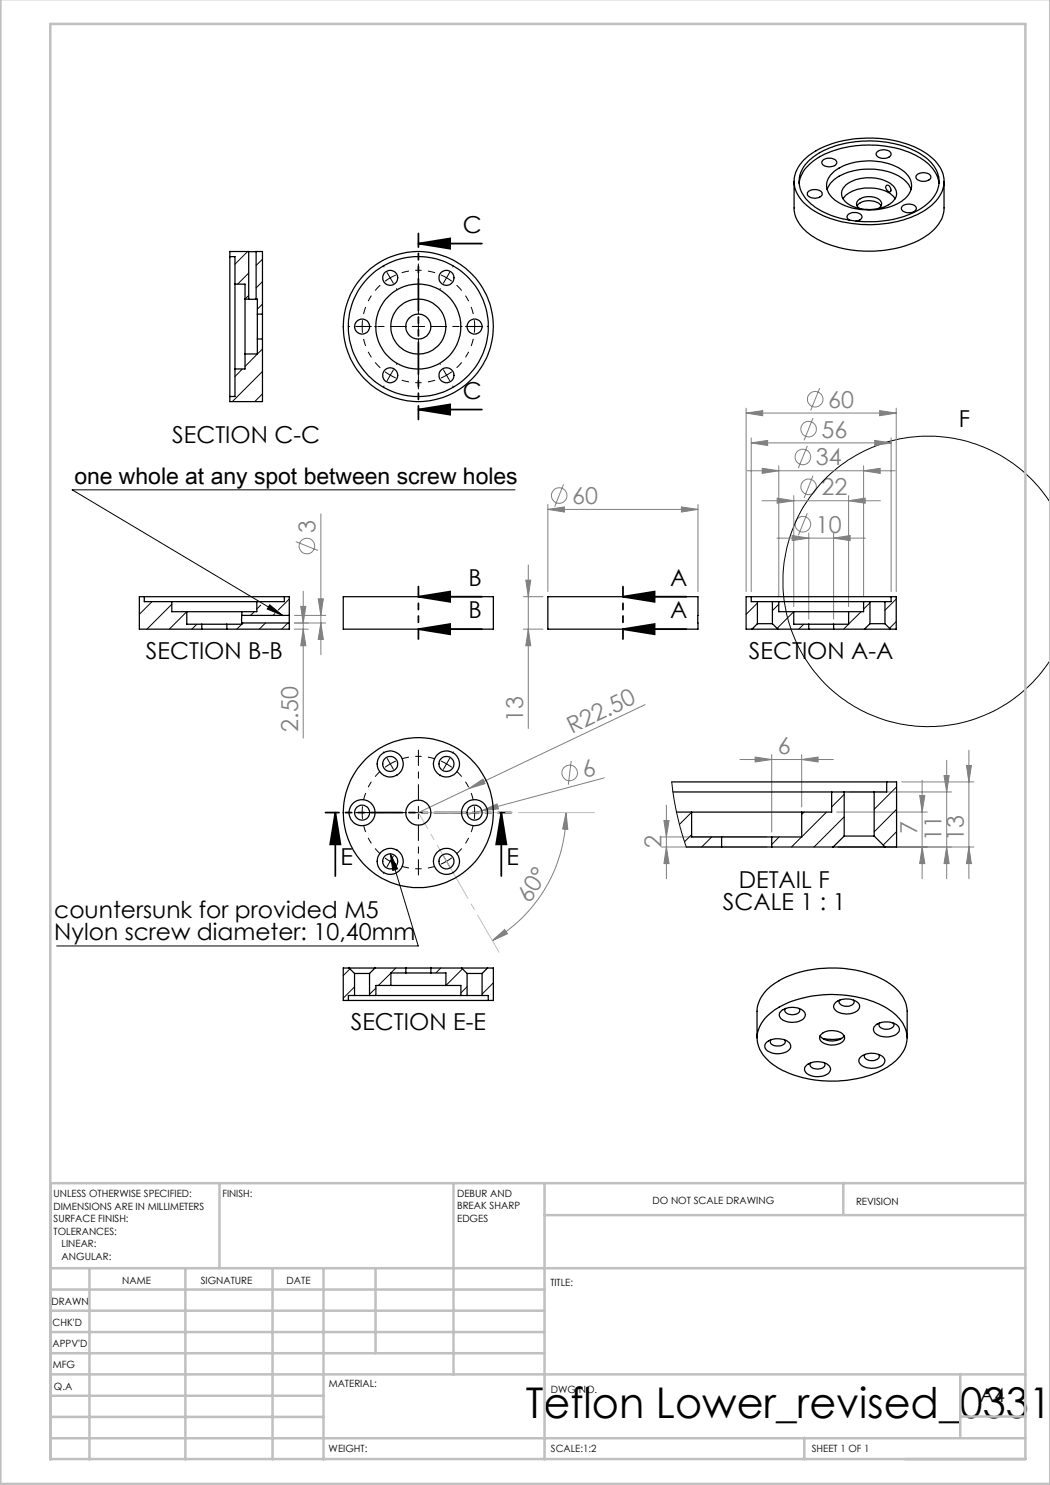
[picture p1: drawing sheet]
<svg xmlns="http://www.w3.org/2000/svg" width="210mm" height="297mm" viewBox="0 0 210 297" stroke-linecap="round" stroke-linejoin="round" font-family="sans-serif">
<g fill="none" stroke="#808080" stroke-width=".2">
<path d="M163.9 77.6l-1.8 4.5M112.7 96.9l-1.8 4.4M149.2 82.6l3.3-.5v1zM149.2 81.6v36.7M149.2 82.6h30M149.4 94.2h29.7M150.2 88.6l3.3-.5v1zM150.2 87.6v30.7M150.2 88.6h28M152.4 93.7l3.4 .5-3.4 .5zM155.4 99.6l3.3 .6-3.3 .4zM155.8 93.2v26.1"/>
<path d="M158.7 99.1v22.2M161.5 89.2l-1.8 4.4M162.6 83.6l-1.8 4.4M162.6 95.1l-1.8 4.5M169.7 99.1v22.2M172.7 94.2l3.3-.5v1zM172.7 93.2v26.1M174.9 88.1l3.3 .5-3.3 .5zM175.9 82.1l3.3 .5-3.3 .5zM178.2 87.6v30.7M179.2 81.6v36.7M59.2 108.3l4.4 1.8"/>
<path d="M60.6 118.2v29.4M63.6 119.8h1.1l-.5 3.3zM64.2 102.8v28.1M104.7 119.3h3.9M105.2 116h1l-.5 3.3zM105.7 113v32.7M109.6 101.9l3.3-.5v1zM109.6 100.9v17.4M109.6 101.9h30M136.3 101.4l3.3 .5-3.3 .5zM139.6 100.9v17.4M152.4 100.2h23.7"/>
<path d="M155.4 107.6h17.7M158.4 107.1l3.3 .5-3.3 .5zM161.5 102.6l-1.8 4.5M161.7 106.6v17.2M166.7 107.6l3.3-.5v1zM166.7 106.6v17.2M169.7 100.2l3.3-.6v1zM58.9 125.8h2.8M58.9 124.6h6.3M58.9 123.1h6.3M60.1 121.3h1.1l-.6 3.3zM60.6 125.8l.6 3.3h-1.1z"/>
<path d="M64.2 124.6l.5 3.3h-1.1zM104.7 125.8h3.9M105.7 125.8l.5 3.3h-1zM93.8 157.7l2.8-1.9 .4 .9zM114.2 152.2l-.5 4.7M120.9 155.6l-24.5 6.5M129 140.9l-45.3 21.6M148 151.9h18.7M151 151.4l3.3 .5-3.3 .5zM154.3 150.9v15.5M160.3 151.9l3.3-.5v1zM160.3 150.9v10.5"/>
<path d="M169.8 158.4h20.5M180.3 156.4h14.5M183.9 159.1h1.1l-.6 3.3zM184.4 156.1v19.7M188.8 155.1h1l-.5 3.3zM189.3 152v23.8M193.3 153.1h1l-.5 3.3zM193.8 150v25.8M96.4 162.1l3-1.3 .3 1zM96.4 162.1l-2.9 .8M113.2 162.5l.4 3.4-1.1-.1zM113.2 162.5a29.6 29.6 0 0 1-14.7 25.6"/>
<path d="M132.3 169.4h21M132.3 167.4h21M132.8 164.1h1l-.5 3.3zM133.3 169.4l.5 3.3h-1zM133.3 161v14.8M167.3 162.4h18.2M184.4 169.4l.6 3.3h-1.1zM189.3 169.4l.5 3.3h-1zM193.8 169.4l.5 3.3h-1zM194.8 169.4h-27.2M98.5 188.1l2.4-2.2 .6 .9z"/>
<circle cx="163.1" cy="79.9" r="1.55"/>
<circle cx="111.8" cy="99.1" r="1.56"/>
<circle cx="160.6" cy="91.4" r="1.55"/>
<circle cx="161.7" cy="85.8" r="1.55"/>
<circle cx="161.7" cy="97.4" r="1.55"/>
<circle cx="61.4" cy="109.2" r="1.55"/>
<circle cx="160.6" cy="104.8" r="1.55"/>
<circle cx="113.9" cy="154.6" r="1.55"/>
</g>
<g fill="none" stroke="#000" stroke-width=".2" stroke-dasharray="15.2 1.3 1.3 1.3" stroke-linecap="butt">
<path d="M89.3 55.6l-1.1-.6M89.3 55.6l1.1 .6M72.4 65.3l.1 1.2M72.4 65.3l.1-1.3M78.1 75l1.1 .6M78.1 75l-1.1-.6M89.3 75l1.1-.6M89.3 75l-1.1 .6M94.9 65.3v-1.3M94.9 65.3v1.2M78.1 152.8l-1.1 .7M78.1 152.8l1.1-.6"/>
<path d="M89.3 152.8l-1.1-.6M89.3 152.8l1.1 .7M72.4 162.5l.1 1.3M72.4 162.5l.1-1.2M89.3 172.3l1.1-.7M89.3 172.3l-1.1 .5M94.9 162.5v-1.2M94.9 162.5v1.3"/>
</g>
<path d="M76 57a11.2 11.2 0 0 0-3.3 5.8M87 54.6a11.3 11.3 0 0 0-6.7 0M72.7 67.8a11.3 11.3 0 0 0 3.3 5.8M80.3 76a11.3 11.3 0 0 0 6.7 0M91.3 73.6a11.2 11.2 0 0 0 3.4-5.8M94.7 62.8a11.3 11.3 0 0 0-3.4-5.8M76 154.3a11.2 11.2 0 0 0-3.3 5.7M87 151.8a11.3 11.3 0 0 0-6.7 0M72.7 165a11.3 11.3 0 0 0 3.3 5.8M80.3 173.3a11.3 11.3 0 0 0 6.7 0M91.3 170.8a11.2 11.2 0 0 0 3.4-5.8M94.7 160a11.3 11.3 0 0 0-3.4-5.8" fill="none" stroke="#000" stroke-width=".2" stroke-dasharray="15.2 1.3 1.3 1.3" stroke-dashoffset="13.8" stroke-linecap="butt"/>
<g fill="none" stroke="#000" stroke-width=".2">
<path d="M77.4 54.5l.6 1.1M78 55.6l-1 .7M78 55.6l.7 1.1M79.2 55l-1.2 .6M103 98h-88.6l42.1 25.1M210.1 100.5a29 29 0 0 0-43.5-6.2 29 29 0 0 0 0 43.9 29 29 0 0 0 43.5-6.2M53.9 121l2.6 2.1-3.1-1.3zM77 171.6l1 .7M78 172.3l1.2 .5M78 172.3l-.6 1.1M78.1 170.8l1.4 3-.9 .3zM78.1 170.8l5.5 18.4h-72.3"/>
<path d="M78.7 171.2l-.7 1.1"/>
</g>
<g fill="none" stroke="#000" stroke-width=".35">
<path d="M83.7 48.7l6.3-1v2zM83.7 48.7h12.7M83.7 81.9l6.3-1v2zM83.7 81.9h12.7M83.7 119.3l6.3-1v2.1zM83.7 119.3h12.7M124.6 119.3l6.3-1v2.1zM124.6 119.3h12.7M83.7 125.8l6.3-1v2.1zM83.7 125.8h12.7M124.6 125.8l6.3-1v2.1zM124.6 125.8h12.7"/>
<path d="M67.1 162.5l1 6.4h-2.1zM67.1 162.5v12.7M100.3 162.5l1 6.4h-2.1zM100.3 162.5v12.7"/>
</g>
<g fill="none" stroke="#000" stroke-width=".2" stroke-dasharray="15.2 1.3 1.3 1.3">
<path d="M76.8 53.4l-.1-.2M79.3 57.7l.1 .2M88.1 57.7l-.2 .2M89.3 55.6l.6-1.1M89.3 55.6l-.6 1M90.6 53.4l.1-.2M69.9 65.3h-.2M72.4 65.3h-1.2M72.4 65.3h1.3M74.9 65.3h.3M76.8 77.2l-.1 .2M78.1 75l-.7 1.1"/>
<path d="M78.1 75l.6-1M79.3 72.9l.1-.2M83.7 65.3v-1.3M83.7 65.3h-1.3M83.7 65.3v1.2M83.7 65.3h1.2M88.1 72.9l-.2-.2M89.3 75l.6 1.1M89.3 75l-.6-1M90.6 77.2l.1 .2M92.4 65.3h-.2M94.9 65.3h1.3"/>
<path d="M94.9 65.3h-1.2M97.4 65.3h.3M76.8 150.6l-.1-.2M78.1 152.8l-.7-1.1M78.1 152.8l.6 1.1M79.3 154.9l.1 .3M88.1 154.9l-.2 .3M89.3 152.8l.6-1.1M89.3 152.8l-.6 1.1M90.6 150.6l.1-.2M69.9 162.5h-.2M72.4 162.5h-1.2"/>
<path d="M72.4 162.5h1.3M74.9 162.5h.3M76.8 174.4l-.1 .2M79.3 170.1l.1-.2M83.7 162.5v-1.2M83.7 162.5h-1.3M83.7 162.5v1.3M83.7 162.5h1.2M88.1 170.1l-.2-.2M89.3 172.3l.6 1M89.3 172.3l-.6-1.1M90.6 174.4l.1 .2"/>
<path d="M92.4 162.5h-.2M94.9 162.5h1.3M94.9 162.5h-1.2M97.4 162.5h.3"/>
</g>
<path d="M81.2 65.3h-10M83.7 62.8v-10M83.7 67.8v10M86.2 65.3h10M81.2 162.5h-10M83.7 160v-10M83.7 165v10M86.2 162.5h10" fill="none" stroke="#000" stroke-width=".2" stroke-dasharray="15.2 1.3 1.3 1.3" stroke-dashoffset="12.1"/>
<path d="M83.7 117.3v10.5M124.6 117.3v10.5" fill="none" stroke="#000" stroke-width=".35" stroke-dasharray="6.3 1.3 1.3 1.3 1.3 1.3" stroke-dashoffset="4.3"/>
<path d="M83.7 46.7v37.2M102.3 162.5h-37.2" fill="none" stroke="#000" stroke-width=".35" stroke-dasharray="6.3 1.3 1.3 1.3 1.3 1.3" stroke-dashoffset="3.6"/>
<path d="M83.7 162.5l5.6 9.8" fill="none" stroke="#c0c0c0" stroke-width=".2" stroke-dasharray="15.2 1.3 1.3 1.3" stroke-dashoffset="11.5"/>
<path d="M89.3 172.3l10.5 18.1" fill="none" stroke="#c0c0c0" stroke-width=".2" stroke-dasharray="15.2 1.3 1.3 1.3" stroke-dashoffset="6.6"/>
<path d="M83.7 162.5h36.1" fill="none" stroke="#c0c0c0" stroke-width=".2" stroke-dasharray="15.2 1.3 1.3 1.3" stroke-dashoffset="-.9"/>
<g fill="none" stroke="#c0c0c0" stroke-width=".5">
<path d="M.1 -.1v296.9h209.9v-296.9M10.1 4.8h195v287h-195zM43.9 236.6v17M90.7 236.6v38.3M108.9 236.6v55.3M168.7 236.6v6.3M205.1 236.6h-195v55.3M10.1 253.6h195M10.1 257.9h98.8M17.9 253.6v38.3M37.1 253.6v38.3M54.5 253.6v38.3"/>
<path d="M64.7 253.6v38.3M75.1 253.6v17M108.9 243h96.2M10.1 270.6h98.8M10.1 266.4h98.8M10.1 262.1h98.8M10.1 279.1h54.6M10.1 274.9h195M192.1 274.8v12.7M10.1 287.7h195M10.1 283.4h54.6M160.9 287.5v4.3"/>
<path d="M192.1 283.3h13"/>
</g>
<g fill="#000">
<path d="M83.7 48.7l6.3-1v2zM83.7 81.9l6.3-1v2z"/>
<path d="M83.7 119.3l6.3-1v2.1zM83.7 125.8l6.3-1v2.1z"/>
<path d="M124.6 119.3l6.3-1v2.1zM124.6 125.8l6.3-1v2.1z"/>
<path d="M78.1 170.8l1.4 3-.9 .3zM53.9 121l2.6 2.1-3.1-1.3z"/>
<path d="M100.3 162.5l1 6.4h-2.1zM67.1 162.5l1 6.4h-2.1z"/>
</g>
<g fill="#808080">
<path d="M96.4 162.1l3-1.3 .3 1z"/>
<path d="M93.8 157.7l2.8-1.9 .4 .9z"/>
<path d="M98.5 188.1l2.4-2.2 .6 .9zM113.2 162.5l.4 3.4-1.1-.1z"/>
<path d="M136.3 101.4l3.3 .5-3.3 .5zM109.6 101.9l3.3-.5v1z"/>
<path d="M150.2 88.6l3.3-.5v1zM174.9 88.1l3.3 .5-3.3 .5zM152.4 93.7l3.4 .5-3.4 .5zM172.7 94.2l3.3-.5v1zM155.4 99.6l3.3 .6-3.3 .4zM169.7 100.2l3.3-.6v1zM158.4 107.1l3.3 .5-3.3 .5zM166.7 107.6l3.3-.5v1z"/>
<path d="M149.2 82.6l3.3-.5v1zM175.9 82.1l3.3 .5-3.3 .5z"/>
<path d="M151 151.4l3.3 .5-3.3 .5zM160.3 151.9l3.3-.5v1z"/>
<path d="M193.8 169.4l.5 3.3h-1zM193.3 153.1h1l-.5 3.3z"/>
<path d="M60.6 125.8l.6 3.3h-1.1zM60.1 121.3h1.1l-.6 3.3zM133.3 169.4l.5 3.3h-1zM132.8 164.1h1l-.5 3.3zM184.4 169.4l.6 3.3h-1.1zM183.9 159.1h1.1l-.6 3.3zM189.3 169.4l.5 3.3h-1zM188.8 155.1h1l-.5 3.3z"/>
<path d="M105.2 116h1l-.5 3.3zM105.7 125.8l.5 3.3h-1zM63.6 119.8h1.1l-.5 3.3zM64.2 124.6l.5 3.3h-1.1z"/>
</g>
<g fill="none" stroke="#000" stroke-width=".25">
<path d="M158.8 36.3v5.3a7.3 7.3 0 0 0 4.2 6 23.2 23.2 0 0 0 21.9-.2 7.2 7.2 0 0 0 3.9-5.8v-5.3M159.8 36.7a6.7 6.7 0 0 1 3.7-5.1 21.6 21.6 0 0 1 20.5 0 7 7 0 0 1 3.8 5.1M160.8 32a18.9 18.9 0 0 1 13.2-4.4 18.7 18.7 0 0 1 13 4.5 5.7 5.7 0 0 1-.5 8.8 19.5 19.5 0 0 1-13.5 4 18.3 18.3 0 0 1-12.4-4.5 5.7 5.7 0 0 1 .2-8.4zM161.6 38.3a2.06 2.06 0 0 1 2.8 .3 1.13 1.13 0 0 1-1.3 1 1.29 1.29 0 0 1-1.6-1zM161.9 32a17.9 17.9 0 0 1 11.8-3.8 17.8 17.8 0 0 1 12.2 4 5.4 5.4 0 0 1-.4 8.5 18.5 18.5 0 0 1-12.6 3.6 17.4 17.4 0 0 1-11-3.8 5.3 5.3 0 0 1 0-8.5zM164.5 32.1a1.85 1.85 0 0 1 2.9 .4 1.72 1.72 0 0 1-2.6 .6 .64 .64 0 0 1-.3-1zM165.4 37.9a5.9 5.9 0 0 1 4-3.4 12.9 12.9 0 0 1 11.5 1.5 4 4 0 0 1 1.3 1.9M166.1 35a10.6 10.6 0 0 1 8.5-2.8 9.4 9.4 0 0 1 7.2 3.2 3.3 3.3 0 0 1-1.2 4.6 12.8 12.8 0 0 1-12.7 .6 3.9 3.9 0 0 1-2.5-4.2zM168.6 39.8a6.2 6.2 0 0 1 5.7-2.2 5.7 5.7 0 0 1 4.7 2.2M169.2 37a8.1 8.1 0 0 1 9.4 .1 2.14 2.14 0 0 1-.4 3.5 8 8 0 0 1-9.1-.3 2.13 2.13 0 0 1 .1-3.3zM175.4 30.4a2.01 2.01 0 0 1 2.8 .2 1.07 1.07 0 0 1-1.4 1.1 1.2 1.2 0 0 1-1.5-1.1zM177.2 37.1a.78 .78 0 0 1 .9 .3 .78 .78 0 0 1 .1 .8 .73 .73 0 0 1-.9-.1 .73 .73 0 0 1-.1-.8z"/>
<path d="M183.4 35a1.97 1.97 0 0 1 2.8 .2 1.09 1.09 0 0 1-1.4 1.1h-.4a1.04 1.04 0 0 1-1.2-1.1zM46 51.3v28M46 51.3h1v5.5M47 56.8v17M47 56.8h2v3M49 59.8v11M49 59.8h.7M49.7 59.8h1.5M49.7 50.3h1.5M49.7 50.3v9.5M49.7 50.3h-3.7v1M51.2 59.8h.3v3"/>
<path d="M51.2 50.3v9.5M51.2 50.3h1.3v12.5M170 44.1a.73 .73 0 0 1-.6-.9 .73 .73 0 0 1 .8-.6l.4-.1a1.51 1.51 0 0 1 1.8 .9 1.16 1.16 0 0 1-1.2 .8M171.4 41.2a3.3 3.3 0 0 1 4.8 0M171.9 41.7a1.08 1.08 0 0 1-.6-1.2 1.08 1.08 0 0 1 1-.9 3.4 3.4 0 0 1 3.9 .8 1 1 0 0 1-.5 1.3M180.4 41.3a2.01 2.01 0 0 1 2.8 .2 1.07 1.07 0 0 1-1.3 1 1.2 1.2 0 0 1-1.6-1zM47 73.8v5.5h-1M49 70.8v3h-2M51.5 62.8v5M51.5 67.8v3h-2.5M51.5 62.8h1M51.5 67.8h1"/>
<path d="M52.5 62.8v5M52.5 67.8v12.5h-6.5v-1M28.9 119.3h28M28.9 119.3h-1v6.5h12.5M28.9 119.3v1h5.5M56.9 119.3h1v3.8M56.9 119.3v1h-5.5M68.7 119.3h30v6.5h-30zM109.6 119.3h30v6.5h-30zM150.2 119.3h28M150.2 119.3h-1v6.5h1.2M150.2 119.3v1h1.3"/>
<path d="M178.2 119.3h1v6.5h-1.1M178.2 119.3v1h-1.2M34.4 120.3h17M34.4 120.3v2h3M37.4 122.3h11M37.4 122.3v2.5h3M40.4 125.8h5M40.4 124.8h5M40.4 124.8v1M45.4 124.8v1M48.4 123.1v1.5M48.4 124.6v.2h-3"/>
<path d="M48.4 124.6h9.5M48.4 123.1h9.5M48.4 122.3v.8M51.4 120.3v2h-3M57.9 123.1v1.5M57.9 124.6v1.2h-12.5M150.4 125.8h5.2M151.5 124.7h3M151.5 120.3h3M151.5 124.7l-1.1 1.1M151.5 120.3v4.4M154.5 124.7l1.1 1.1"/>
<path d="M154.5 120.3v4.4M154.5 120.3h1.3M155.6 125.8h6.1M155.8 120.3h16.9M155.8 120.3v2h2.9M158.7 122.3h11M158.7 122.3v2.5h3M161.7 124.8h5M161.7 125.8h5M161.7 124.8v1M166.7 125.8h6.2M166.7 124.8v1"/>
<path d="M169.7 122.3v2.5h-3M172.7 120.3h1.3M172.7 120.3v2h-3M172.9 125.8h5.2M174 124.7h3M174 120.3h3M174 124.7l-1.1 1.1M174 120.3v4.4M177 124.7l1.1 1.1M177 120.3v4.4M134.3 156.4h43M134.6 158.4h31.7"/>
<path d="M166.3 158.4h2.5M166.3 158.4v4h-6M168.8 158.4h6M168.8 158.4v8.8M174.8 158.4v8.8M177.3 156.4h2v13h-2.3M177.3 156.4v2h-2.5M135.3 162.4h3M137.3 169.4h7M138.3 162.4h22M138.3 162.4v5h6M144.3 167.4h10"/>
<path d="M144.3 169.4h10M144.3 167.4v2M154.3 169.4h12.3M154.3 167.4v2M160.3 162.4v5h-6M166.6 169.4h10.4M168.8 167.2h6M168.8 167.2l-2.2 2.2M174.8 167.2l2.2 2.2M69.8 193.6h5.2M69.8 193.6h-1.1v6.5h1M69.8 193.6l1.1 1.1"/>
<path d="M70.9 194.7h3M70.9 199.1h3M70.9 194.7v4.4M70.9 199.1h-1.2v1M73.9 199.1h1.3M73.9 194.7v4.4M75 193.6h6.2M75 193.6l-1.1 1.1M75.2 199.1h17M78.2 197.1h11M78.2 197.1h-3v2M81.2 193.6h5"/>
<path d="M81.2 194.6h5M81.2 194.6h-3v2.5M81.2 193.6v1M86.2 193.6h6.1M86.2 194.6h3v2.5M86.2 193.6v1M89.2 197.1h3v2M92.2 199.1h1.2M92.3 193.6h5.2M92.3 193.6l1.1 1.1M93.4 199.1h3M93.4 194.7h3"/>
<path d="M93.4 194.7v4.4M96.4 199.1h1.2v1M96.4 194.7v4.4M97.5 193.6h1.2v6.5h-1.1M97.5 193.6l-1.1 1.1M69.7 200.1h27.9M151.4 207.6v-5.4a7.6 7.6 0 0 1 4.4-6.1 23.3 23.3 0 0 1 21.5 .2 7.3 7.3 0 0 1 4.1 5.9v5.4M153.1 203.6a17 17 0 0 1 10.8-4.6 22 22 0 0 1 14.2 3.1 6.4 6.4 0 0 1 3.1 6.9 9.7 9.7 0 0 1-6.2 5.7 23.7 23.7 0 0 1-19.4-1.1 7.2 7.2 0 0 1-4.2-6.7 6.7 6.7 0 0 1 1.7-3.3zM153.2 208.6a3.6 3.6 0 0 1 4.8 .2 1.2 1.2 0 0 1-.9 1.7 3.4 3.4 0 0 1-4.1-.8v-.7zM154.2 208a.75 .75 0 0 0 .6 1.1l.6 .1a1.24 1.24 0 0 0 1.6-1l-.1-.2M156.3 202.2a3.6 3.6 0 0 1 4.6 .3 1.34 1.34 0 0 1-1.2 1.8 3.4 3.4 0 0 1-3.7-.9 .95 .95 0 0 1 .3-1.2zM157.1 201.7a.79 .79 0 0 0 0 .8 .79 .79 0 0 0 .8 .4h.5a1.18 1.18 0 0 0 1.5-1l-.1-.2"/>
<path d="M161.2 213.2a3.5 3.5 0 0 1 4.9 .3 1.44 1.44 0 0 1-1.3 1.7 3.4 3.4 0 0 1-3.8-1l-.1-.4zM162.2 212.5a.79 .79 0 0 0 0 .9 .79 .79 0 0 0 .8 .3l.4 .1a1.18 1.18 0 0 0 1.6-1l-.1-.3M164 207.1a3.4 3.4 0 0 0 4.8 .2v-.2M164.2 206.9a3.4 3.4 0 0 1 4.6 .2 1.28 1.28 0 0 1-1.3 1.7 3.1 3.1 0 0 1-3.5-.9l-.1-.5zM164.5 207.7l.6 .1a8 8 0 0 0 3.2-.1M167 200.6a3.5 3.5 0 0 1 4.9 .3 1.51 1.51 0 0 1-1.5 1.8 3.1 3.1 0 0 1-3.6-1.2v-.4zM168 200a.7 .7 0 0 0-.1 .8 .7 .7 0 0 0 .7 .4l.4 .1a1.49 1.49 0 0 0 1.8-1l-.1-.3M172.2 211.3a3.5 3.5 0 0 1 4.7 .5 1.51 1.51 0 0 1-1.5 1.7 3.1 3.1 0 0 1-3.6-1.1v-.6zM173 210.9a.7 .7 0 0 0 0 .7 .7 .7 0 0 0 .6 .4l.5 .1a1.49 1.49 0 0 0 1.8-.9l-.2-.3M175.1 205.1a3.7 3.7 0 0 1 4.6 .3 1.41 1.41 0 0 1-1.4 1.9 3.1 3.1 0 0 1-3.6-1.2v-.4zM175.9 204.6a.83 .83 0 0 0 .9 1.2h.2a1.51 1.51 0 0 0 1.8-.9l-.2-.3"/>
<circle cx="78.1" cy="55.6" r="1.5"/>
<circle cx="89.3" cy="55.6" r="1.5"/>
<circle cx="72.4" cy="65.3" r="1.49"/>
<circle cx="78.1" cy="75.1" r="1.5"/>
<circle cx="83.7" cy="65.3" r="15"/>
<circle cx="83.7" cy="65.3" r="14"/>
<circle cx="83.7" cy="65.3" r="2.49"/>
<circle cx="83.7" cy="65.3" r="5.5"/>
<circle cx="83.7" cy="65.3" r="8.5"/>
<circle cx="89.3" cy="75" r="1.5"/>
<circle cx="94.9" cy="65.3" r="1.49"/>
<circle cx="78" cy="152.8" r="2.59"/>
<circle cx="78.1" cy="152.8" r="1.5"/>
<circle cx="89.3" cy="152.8" r="2.59"/>
<circle cx="89.3" cy="152.8" r="1.5"/>
<circle cx="72.4" cy="162.5" r="1.5"/>
<circle cx="72.4" cy="162.5" r="2.6"/>
<circle cx="78" cy="172.3" r="2.6"/>
<circle cx="78" cy="172.3" r="1.49"/>
<circle cx="83.7" cy="162.5" r="15"/>
<circle cx="83.7" cy="162.5" r="2.49"/>
<circle cx="89.3" cy="172.3" r="2.6"/>
<circle cx="89.3" cy="172.3" r="1.49"/>
<circle cx="94.9" cy="162.5" r="1.5"/>
<circle cx="94.9" cy="162.5" r="2.6"/>
</g>
<g fill="none" stroke="#000" stroke-width=".2">
<path d="M49.5 50.3l-2.5 2.5M49.7 54.6l-2.2 2.2M49.7 59.1l-.7 .7M52.5 51.9l-1.3 1.2M52.5 56.3l-1.3 1.3M48.5 73.8l-1.5 1.5M52.5 69.8l-3.5 3.5M52.5 74.3l-6 6M52.5 78.8l-1.6 1.5M52.5 60.8l-1 1M57.9 119.8l-2.2 2.2M179.2 119.8l-2.2 2.3"/>
<path d="M30.4 120.3l-2.5 2.6M34.4 120.9l-5 4.9M37.4 122.3l-3.5 3.5M39.4 124.8l-1 1M48.4 124.8l-1.1 1M48.6 124.6l-.2 .2M50.9 122.3l-.8 .8M52.1 121l-.7 .8M53.1 124.6l-1.2 1.2M55 122.7l-.4 .4M57.6 124.6l-1.3 1.2M151.5 120.6l-2.3 2.3"/>
<path d="M155.8 120.9l-1.3 1.2M158.8 122.3l-3.4 3.4M160.8 124.8l-1.1 1M169.7 124.8l-1 1M172.2 122.3l-2.5 2.5M174 120.6l-1.3 1.2M179.2 124.3l-1.3 1.4M134.3 156.4l1 6 1 4.1 1 2.9M168.8 158.9l-2.5 2.5M179.3 157.4l-4.5 4.5M138.3 162.5l-2.4 2.4M138.3 166.9l-1.4 1.4"/>
<path d="M142.3 167.4l-2 2M155.8 167.4l-1.5 1.5M160.3 167.4l-2 2M160.8 162.4l-.5 .5M165.3 162.4l-5 5M168.8 163.4l-6 6M179.3 161.9l-4.5 4.5M179.3 166.3l-2.7 2.7M70 193.8l-1.3 1.3M70.9 197.4l-2.2 2.2M75.2 197.6l-1.3 1.3M79.2 193.6l-3.5 3.5"/>
<path d="M88.2 193.6l-1 1M92.5 193.8l-3.3 3.3M93.4 197.3l-1.2 1.3M98.7 196.6l-2.3 2.2"/>
</g>
<text font-size="8.5" x="105.2" y="283.5">Teflon Lower_revised_0331</text>
<g font-size="4.7">
<text x="92.6" y="46.5">C</text>
<text x="92.6" y="79.7">C</text>
<text x="34.5" y="88.6">SECTION C-C</text>
<text x="191.8" y="85.5">F</text>
<text x="93.7" y="117.1">B</text>
<text x="134.1" y="117.1">A</text>
<text x="93.7" y="123.6">B</text>
<text x="134.1" y="123.6">A</text>
<text x="29.2" y="131.7">SECTION B-B</text>
<text x="149.8" y="131.7">SECTION A-A</text>
<text x="68.1" y="173">E</text>
<text x="101.3" y="173">E</text>
<text x="147.8" y="177.5">DETAIL F</text>
<text x="10.9" y="183.6">countersunk for provided M5</text>
<text x="144.6" y="182">SCALE 1 : 1</text>
<text x="10.9" y="188.1">Nylon screw diameter: 10,40mm</text>
<text x="70.2" y="206">SECTION E-E</text>
</g>
<g font-size="4.7" fill="#808080">
<text x="165.6" y="81.5">60</text>
<text x="164.3" y="87.5">56</text>
<text x="163.2" y="93.1">34</text>
<text x="114.4" y="100.8">60</text>
<text x="164.3" y="99.1">22</text>
<text x="63.1" y="106.6" transform="rotate(-90 63.1 106.6)">3</text>
<text x="163.2" y="106.5">10</text>
<text x="59.7" y="146.3" transform="rotate(-90 59.7 146.3)">2.50</text>
<text x="104.7" y="144.4" transform="rotate(-90 104.7 144.4)">13</text>
<text x="114.4" y="146.8" transform="rotate(-25 114.4 146.8)">R22.50</text>
<text x="116.9" y="155.6" transform="rotate(-15 116.9 155.6)">6</text>
<text x="155.6" y="150.9">6</text>
<text x="183.4" y="166.8" transform="rotate(-90 183.4 166.8)">7</text>
<text x="132.3" y="169.6" transform="rotate(-90 132.3 169.6)">2</text>
<text x="188.3" y="168.1" transform="rotate(-90 188.3 168.1)">11</text>
<text x="192.8" y="168.1" transform="rotate(-90 192.8 168.1)">13</text>
<text x="105.9" y="180.7" transform="rotate(-58 105.9 180.7)">60°</text>
</g>
<text font-size="4.6" x="14.9" y="96.9">one whole at any spot between screw holes</text>
<text font-size="3.9" x="196" y="280.4">A4</text>
<g font-size="2">
<text x="10.7" y="239.5">UNLESS OTHERWISE SPECIFIED:</text>
<text x="44.5" y="239.5">FINISH:</text>
<text x="91.4" y="239.4">DEBUR AND</text>
<text x="10.7" y="242">DIMENSIONS ARE IN MILLIMETERS</text>
<text x="10.7" y="244.5">SURFACE FINISH:</text>
<text x="91.4" y="241.9">BREAK SHARP</text>
<text x="91.4" y="244.4">EDGES</text>
<text x="130.5" y="240.8">DO NOT SCALE DRAWING</text>
<text x="171.2" y="241">REVISION</text>
<text x="10.7" y="247">TOLERANCES:</text>
<text x="12.3" y="249.5">LINEAR:</text>
<text x="12.3" y="252">ANGULAR:</text>
<text x="24.4" y="256.9">NAME</text>
<text x="40.1" y="256.8">SIGNATURE</text>
<text x="57.3" y="256.8">DATE</text>
<text x="110.1" y="257.1">TITLE:</text>
<text x="10.3" y="260.9">DRAWN</text>
<text x="10.5" y="269.3">APPV'D</text>
<text x="10.5" y="265.2">CHK'D</text>
<text x="10.6" y="273.6">MFG</text>
<text x="10.8" y="278">Q.A</text>
<text x="65.8" y="277.4">MATERIAL:</text>
<text x="110.2" y="278.5">DWG NO.</text>
<text x="65.7" y="290.4">WEIGHT:</text>
<text x="110.2" y="290.5">SCALE:1:2</text>
<text x="162.4" y="290.4">SHEET 1 OF 1</text>
</g>
</svg>
